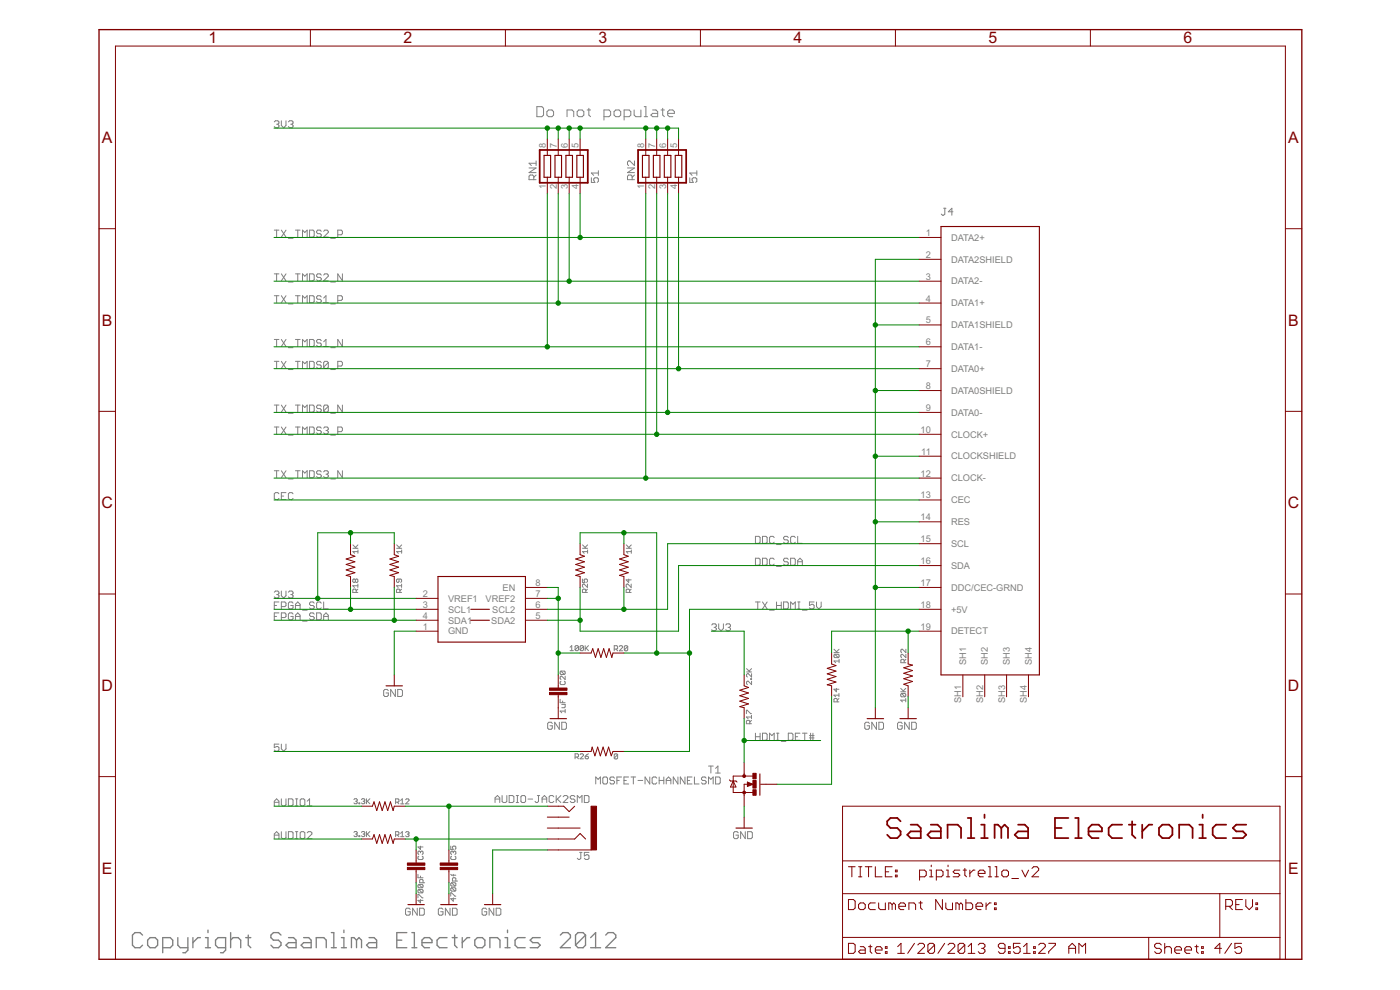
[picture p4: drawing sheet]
<svg xmlns="http://www.w3.org/2000/svg" width="420mm" height="297mm" viewBox="0 0 420 297" stroke-linecap="round" stroke-linejoin="round" font-family="sans-serif">
<g fill="none" stroke="#808080" stroke-width=".4">
<path d="M62.4 279.1v.7M69.2 279.8v4.6M99.4 279.8h.8v4.6M103.2 279.1v.7M122.1 279.8h-3v4.6h3M123.6 279.8h.8v4.6M152.3 279.1v.7M42.8 280.6l-.8-.8h-1.5l-.7 .8v3l.7 .8h1.5l.8-.8M45 281.3h1.6l.7 .8v1.5l-.7 .8h-1.6l-.7-.8v-1.5zM48.8 284.4h2.3l.7-.8v-1.5l-.7-.8h-2.3v4.6M53.4 281.3v2.3l.7 .8h2.3M56.4 281.3v3.8l-.8 .8h-.7"/>
<path d="M57.9 281.3v3.1M60.2 281.3h-.8l-1.5 1.5M61.7 284.4h1.5M61.7 281.3h.7v3.1M67.7 284.4h-2.3l-.7-.8v-1.5l.7-.8h2.3v3.8l-.7 .8h-.8M69.2 282.1l.8-.8h1.5l.7 .8v2.3M73.7 281.3h1.6M74.5 280.6v3l.8 .8M84.3 280.6l-.7-.8h-1.5l-.8 .8v.7l.8 .8h1.5l.7 .7v.8l-.7 .8h-1.5l-.8-.8M86.6 281.3h1.5l.8 .8v2.3h-2.3l-.8-.8 .8-.8h2.3M91.1 281.3h1.5l.8 .8v2.3h-2.3l-.7-.8 .7-.8h2.3M94.9 284.4v-3.1h2.3l.7 .8v2.3"/>
<path d="M99.4 284.4h1.5M102.5 284.4h1.5M102.5 281.3h.7v3.1M107 282.1l-.8-.8h-.7v3.1M107 282.1v2.3M107 282.1l.7-.8 .8 .8v2.3M110.8 281.3h1.5l.7 .8v2.3h-2.2l-.8-.8 .8-.8h2.2M119.1 282.1h1.5M123.6 284.4h1.5M126.6 282.8h3v-.7l-.7-.8h-1.5l-.8 .8v1.5l.8 .8h1.5M134.2 281.3h-2.3l-.7 .8v1.5l.7 .8h2.3M135.7 281.3h1.5"/>
<path d="M136.4 280.6v3l.8 .8M138.7 281.3v3.1M141 281.3h-.8l-1.5 1.5M142.5 282.1l.8-.8h1.5l.7 .8v1.5l-.7 .8h-1.5l-.8-.8zM147 284.4v-3.1h2.3l.8 .8v2.3M151.6 284.4h1.5M151.6 281.3h.7v3.1M157.6 281.3h-2.3l-.7 .8v1.5l.7 .8h2.3M162.1 281.3h-2.2l-.8 .8 .8 .7h1.5l.7 .8-.7 .8h-2.3M168.2 280.6l.7-.8h1.5l.8 .8v.7l-3 3.1h3M175.7 280.6l-.7-.8h-1.5l-.8 .8v3M175.7 280.6v3l-.7 .8h-1.5l-.8-.8"/>
<path d="M175.7 280.6l-3 3M177.2 284.4h3.1M177.2 281.3l1.6-1.5v4.6M181.8 280.6l.7-.8h1.5l.8 .8v.7l-3 3.1h3"/>
</g>
<g fill="none" stroke="#808080" stroke-width=".3">
<path d="M82.3 36.6l.4-.4h.7l.3 .4v.3l-.3 .4M83 37.3h.4M83.4 37.3l.3 .3-.3 .7h-.7l-.4-.3M84.4 36.2v1.4l.7 .7 .7-.7v-1.4M86.6 36.6l.3-.4h.7l.3 .4v.3l-.3 .4M87.2 37.3h.4M87.6 37.3l.3 .3-.3 .7h-.7l-.3-.3M161.1 32h1.5l.5 .5v2l-.5 .5h-1.5zM164.1 33.5l.5-.5h1.1l.4 .5v1l-.4 .5h-1.1l-.5-.5zM170.2 35v-2h1.5l.5 .5v1.5M173.7 33h1l.5 .5v1l-.5 .5h-1l-.5-.5v-1zM176.2 33h1"/>
<path d="M176.7 32.5v2l.5 .5M181.3 35h1.5l.5-.5v-1l-.5-.5h-1.5v3M184.3 33.5l.5-.5h1l.5 .5v1l-.5 .5h-1l-.5-.5zM187.3 35h1.5l.5-.5v-1l-.5-.5h-1.5v3M190.3 33v1.5l.5 .5h1.5v-2M193.3 35h1.1M193.3 32h.5v3M195.9 33h1l.5 .5v1.5h-1.5l-.6-.5 .6-.5h1.5M198.4 33h1M198.9 32.5v2l.5 .5M200.4 34h2v-.5l-.5-.5h-1l-.5 .5v1l.5 .5h1M158.8 50.4h2.1l-2.1 1.4h2.1"/>
<path d="M160.2 53.9v-1l-.4-.4h-.7l-.3 .4v1h2.1M160.9 52.5l-.7 .7M160.9 49h-2.1l.7 .7M160.9 48.3v1.4M177.5 53.3v1.4h1l-.3-.7v-.3l.3-.4h.7l.4 .4v.7l-.4 .3M179.6 51.2v1.4M179.6 51.9h-2.1l.7 .7M188.3 50.4h2.1l-2.1 1.4h2.1M189.7 53.9v-1l-.3-.4h-.7l-.4 .4v1h2.1M190.4 48.3v1.4l-1.4-1.4h-.3l-.4 .3v.7l.4 .4M190.4 52.5l-.7 .7M207 53.3v1.4h1.1l-.4-.7v-.3l.4-.4h.7l.3 .4v.7l-.3 .3"/>
<path d="M209.1 51.9h-2.1l.7 .7M209.1 51.2v1.4M82.3 69h1.4M83 69v2.1M84.4 69l1.4 2.1M85.8 69l-1.4 2.1M86.6 71.5h1.3M88.7 69h1.4M89.4 69v2.1M90.8 71.1v-2.1l.7 .7 .7-.7v2.1M92.9 69h1l.4 .4v1.4l-.4 .3h-1zM96.4 69.4l-.3-.4h-.7l-.4 .7 .4 .4h.7l.3 .3v.4l-.3 .3h-.7l-.4-.3"/>
<path d="M97.1 69.4l.4-.4h.7l.3 .4v.3l-1.4 1.4h1.4M99.3 71.5h1.3M101.4 70.4h1l.4-.3v-.7l-.4-.4h-1v2.1M283.2 62.5h.7M283.5 62.5v1.7l-.3 .4-.7-.4M286 63.5h-1.4l1.1-1v2.1M82.3 82.2h1.4M82.3 88.7h1.4M83 82.2v2.1M83 88.7v2.1M84.4 82.2l1.4 2.1M84.4 88.7l1.4 2.1"/>
<path d="M85.8 82.2l-1.4 2.1M85.8 88.7l-1.4 2.1M86.6 84.6h1.3M86.6 91.2h1.3M88.7 82.2h1.4M88.7 88.7h1.4M89.4 82.2v2.1M89.4 88.7v2.1M90.8 90.8v-2.1l.7 .7 .7-.7v2.1M90.8 84.3v-2.1l.7 .7 .7-.7v2.1M92.9 82.2h1l.4 .3v1.4l-.4 .4h-1zM92.9 88.7h1l.4 .4v1.4l-.4 .3h-1z"/>
<path d="M96.4 82.5l-.3-.3h-.7l-.4 .7 .4 .3h.7l.3 .4v.3l-.3 .4h-.7l-.4-.4M96.4 89.1l-.3-.4h-.7l-.4 .7 .4 .4h.7l.3 .3v.4l-.3 .3h-.7l-.4-.3M97.1 82.5l.4-.3h.7l.3 .3v.4l-1.4 1.4h1.4M97.1 90.8h1.4M97.1 89.4l.7-.7v2.1M99.3 84.6h1.3M99.3 91.2h1.3M101.4 90.1h1l.4-.3v-.7l-.4-.4h-1v2.1M102.8 82.2v2.1l-1.4-2.1v2.1M82.3 101.9h1.4M82.3 108.4h1.4M83 101.9v2.1"/>
<path d="M83 108.4v2.1M84.4 101.9l1.4 2.1M84.4 108.4l1.4 2.1M85.8 101.9l-1.4 2.1M85.8 108.4l-1.4 2.1M86.6 104.3h1.3M86.6 110.9h1.3M88.7 101.9h1.4M88.7 108.4h1.4M89.4 101.9v2.1M89.4 108.4v2.1M90.8 104v-2.1l.7 .7 .7-.7v2.1"/>
<path d="M90.8 110.5v-2.1l.7 .7 .7-.7v2.1M92.9 101.9h1l.4 .3v1.4l-.4 .4h-1zM92.9 108.4h1l.4 .4v1.4l-.4 .3h-1zM96.4 102.2l-.3-.3h-.7l-.4 .7 .4 .3h.7l.3 .4v.3l-.3 .4h-.7l-.4-.4M96.4 108.8l-.3-.4h-.7l-.4 .7 .4 .4h.7l.3 .3v.4l-.3 .3h-.7l-.4-.3M97.1 102.6l.7-.7v2.1M97.1 104h1.4M98.5 108.8v1.4l-.3 .3h-.7l-.4-.3M98.5 108.8l-.3-.4h-.7l-.4 .4v1.4M98.5 108.8l-1.4 1.4M99.3 104.3h1.3M99.3 110.9h1.3"/>
<path d="M101.4 109.8h1l.4-.3v-.7l-.4-.4h-1v2.1M102.8 101.9v2.1l-1.4-2.1v2.1M82.3 121.5h1.4M82.3 128.1h1.4M83 121.5v2.2M83 128.1v2.1M84.4 121.5l1.4 2.2M84.4 128.1l1.4 2.1M85.8 121.5l-1.4 2.2M85.8 128.1l-1.4 2.1M86.6 124h1.3M86.6 130.6h1.3"/>
<path d="M88.7 121.5h1.4M88.7 128.1h1.4M89.4 121.5v2.2M89.4 128.1v2.1M90.8 123.7v-2.2l.7 .8 .7-.8v2.2M90.8 130.2v-2.1l.7 .7 .7-.7v2.1M92.9 121.5h1l.4 .4v1.4l-.4 .4h-1zM92.9 128.1h1l.4 .4v1.4l-.4 .3h-1zM96.4 121.9l-.3-.4h-.7l-.4 .4v.4l.4 .3h.7l.3 .4v.3l-.3 .4h-.7l-.4-.4M96.4 128.5l-.3-.4h-.7l-.4 .4v.3l.4 .4h.7l.3 .3v.4l-.3 .3h-.7l-.4-.3M97.1 128.5l.4-.4h.7l.3 .4v.3l-.3 .4M97.8 129.2h.4"/>
<path d="M98.2 129.2l.3 .3v.4l-.3 .3h-.7l-.4-.3M98.5 121.9v1.4l-.3 .4h-.7l-.4-.4M98.5 121.9l-.3-.4h-.7l-.4 .4v1.4M98.5 121.9l-1.4 1.4M99.3 124h1.3M99.3 130.6h1.3M101.4 129.5h1l.4-.3v-.7l-.4-.4h-1v2.1M102.8 121.5v2.2l-1.4-2.2v2.2M82.3 141.2h1.4M83 141.2v2.1M83.7 148.1l-.3-.3h-.7l-.4 .3v1.4l.4 .4h.7l.3-.4M84.4 141.2l1.4 2.1"/>
<path d="M84.4 148.8h.7M85.8 141.2l-1.4 2.1M85.8 147.8h-1.4v2.1h1.4M86.6 143.7h1.3M87.9 148.1l-.3-.3h-.7l-.3 .3v1.4l.3 .4h.7l.3-.4M88.7 141.2h1.4M89.4 141.2v2.1M90.8 143.3v-2.1l.7 .7 .7-.7v2.1M92.9 141.2h1l.4 .4v1.4l-.4 .3h-1zM96.4 141.6l-.3-.4h-.7l-.4 .4v.3l.4 .4h.7l.3 .3v.4l-.3 .3h-.7l-.4-.3M97.1 141.6l.4-.4h.7l.3 .4v.3l-.3 .4M97.8 142.3h.4"/>
<path d="M98.2 142.3l.3 .3v.4l-.3 .3h-.7l-.4-.3M99.3 143.7h1.3M102.8 141.2v2.1l-1.4-2.1v2.1M82.3 177.7l.4-.4h.7l.3 .4-.3 .7M83 178.4h.4M83.4 178.4l.3 .3v.4l-.3 .3h-.7l-.4-.3M84.4 177.3v1.4l.7 .7 .7-.7v-1.4M86.6 177.7l.3-.4h.7l.3 .4-.3 .7M87.2 178.4h.4M87.6 178.4l.3 .3v.4l-.3 .3h-.7l-.3-.3M105.9 164.5h1.5M105.9 163.5l1 1"/>
<path d="M106.6 174l-.2-.3-.5 .3v.5l.2 .3 .5-.3M106.6 174l.3-.3 .5 .3v.5l-.3 .3-.5-.3M106.6 174v.5M106.9 177.8v-.8l-.3-.2h-.5l-.2 .2v.8h1.5M107.4 176.8l-.5 .5M107.4 175.7h-1.5l.5 .6M107.4 175.2v1.1M107.4 165.5h-1.5l.5 .5M107.4 165v1M107.4 163.5l-.7 .8M119 164.5h1.5M119 163.5l1.1 1"/>
<path d="M119.8 173.7v.8l-.3 .3-.5-.3v-.5l.3-.3h1l.2 .3v.5l-.2 .3M120 177.8v-.8l-.2-.2h-.5l-.3 .2v.8h1.5M120.5 175.7h-1.5l.5 .6M120.5 176.8l-.5 .5M120.5 175.2v1.1M120.5 165.5h-1.5l.5 .5M120.5 165v1M120.5 163.5l-.7 .8M174.8 173.7v1.1h.8l-.3-.6 .3-.5h.4l.3 .3v.5l-.3 .3M174.8 164.5h1.5M174.8 163.5l1 1M175.8 177.8v-.8l-.2-.2h-.6l-.2 .2v.8h1.5"/>
<path d="M176.3 175.2v1.1l-1-1.1-.5 .3v.5l.2 .3M176.3 176.8l-.5 .5M176.3 165.5h-1.5l.5 .5M176.3 165v1M176.3 163.5l-.7 .8M188 164.5h1.5M188 163.5l1 1M188.7 173.7v1.1l-.8-.8h1.5M188.9 177.8v-.8l-.2-.2h-.5l-.3 .2v.8h1.5M189.4 175.2v1.1l-1-1.1-.5 .3v.5l.3 .3M189.4 176.8l-.5 .5M189.5 165.5h-1.5l.4 .5"/>
<path d="M189.5 165v1M189.5 163.5l-.8 .8M226.7 160.9h1.1l.3 .4v1.4l-.3 .3h-1.1zM226.7 167.5h1.1l.3 .3v1.4l-.3 .4h-1.1zM228.8 160.9h1.1l.3 .4v1.4l-.3 .3h-1.1zM228.8 167.5h1.1l.3 .3v1.4l-.3 .4h-1.1zM232.3 161.3l-.3-.4h-.7l-.4 .4v1.4l.4 .3h.7l.3-.3M232.3 167.8l-.3-.3h-.7l-.4 .3v1.4l.4 .4h.7l.3-.4M233 163.4h1.5M233 169.9h1.5M236.6 161.3l-.4-.4h-.7l-.3 .4v.3l.3 .4h.7l.4 .3v.4l-.4 .3h-.7l-.3-.3M236.6 167.8l-.4-.3h-.7l-.3 .3v.4l.3 .4h.7l.4 .3v.3l-.4 .4h-.7l-.3-.4"/>
<path d="M237.3 167.5h1l.4 .3v1.4l-.4 .4h-1zM238.7 161.3l-.4-.4h-.7l-.3 .4v1.4l.3 .3h.7l.4-.3M239.4 160.9v2.1h1.4M239.4 169.6v-1.4l.7-.7 .7 .7v1.4M239.4 168.6h1.4M82.3 181.7h.7M82.3 185h.7M83.7 180.6h-1.4v2.1M83.7 183.9h-1.4v2.1M84.4 182h1.1l.3-.3v-.7l-.3-.4h-1.1v2.1M84.4 185.3h1.1l.3-.3v-.7l-.3-.4h-1.1v2.1M87.9 181l-.3-.4h-.7l-.3 .4v1.4l.3 .3h.7l.3-.3v-.7h-.7"/>
<path d="M87.9 184.3l-.3-.4h-.7l-.3 .4v1.4l.3 .3h.7l.3-.3v-.7h-.7M88.7 181.7h1.4M88.7 182.7v-1.4l.7-.7 .7 .7v1.4M88.7 186v-1.4l.7-.7 .7 .7v1.4M88.7 185h1.4M90.8 183.1h1.4M90.8 186.4h1.4M94.3 181l-.4-.4h-.7l-.3 .7 .3 .4h.7l.4 .3v.4l-.4 .3h-.7l-.3-.3M94.3 184.3l-.4-.4h-.7l-.3 .7 .3 .4h.7l.4 .3v.4l-.4 .3h-.7l-.3-.3M95 183.9h1.1l.3 .4v1.4l-.3 .3h-1.1zM96.4 181l-.3-.4h-.7l-.4 .4v1.4l.4 .3h.7l.3-.3M97.1 186v-1.4l.7-.7 .7 .7v1.4"/>
<path d="M97.1 180.6v2.1h1.4M97.1 185h1.4M171.1 194.2l.5-.5v1.5M171.1 195.2h1M173.6 194v1l-.2 .2h-.6l-.2-.2M173.6 194l-.2-.3h-.6l-.2 .3v1M173.6 194l-1 1M175.1 194v1l-.2 .2h-.6l-.2-.2M175.1 194l-.2-.3h-.6l-.2 .3v1M175.1 194l-1 1M175.6 193.7v1.5M175.9 194.5l.7 .7"/>
<path d="M176.6 193.7l-1 1M184.3 194.8h.8l.3-.3v-.5l-.3-.3h-.8v1.6M184.8 194.8l.6 .5M185.9 194l.2-.3h.5l.3 .3v.2l-1 1.1h1M188.4 194l-.3-.3h-.5l-.2 .3v1M188.4 194v1l-.3 .3h-.5l-.2-.3M188.4 194l-1 1M213.6 187.5l.3-.3h.7l.4 .3v.4l-.4 .3M214.3 188.2h.3M214.6 188.2l.4 .4v.3l-.4 .4h-.7l-.3-.4M215.7 187.2v1.4l.7 .7 .7-.7v-1.4M217.8 187.5l.4-.3h.7l.3 .3v.4l-.3 .3"/>
<path d="M218.5 188.2h.4M218.9 188.2l.3 .4v.3l-.3 .4h-.7l-.4-.4M226.7 180.6h1.4M227.4 180.6v2.1M228.8 180.6l1.4 2.1M230.2 180.6l-1.4 2.1M230.9 183.1h1.4M233 180.6v2.1M233 181.7h1.5M234.5 180.6v2.1M235.2 180.6h1l.4 .4v1.4l-.4 .3h-1zM237.3 182.7v-2.1l.7 .7 .7-.7v2.1"/>
<path d="M239.4 180.6h.7M239.4 182.7h.7M239.8 180.6v2.1M240.8 183.1h1.4M244.3 180.6h-1.4v1.1l.7-.4h.4l.3 .4v.7l-.3 .3h-.7l-.4-.3M245 180.6v1.4l.7 .7 .7-.7v-1.4M250.3 195.8h1.5M250.3 194.8l1 1M250.5 196.3h1.1l.2 .3v.5l-.2 .2M250.5 196.3l-.2 .3v.5l.2 .2h1.1M250.5 196.3l1.1 1M251.8 198.3h-1.5l.5 .5"/>
<path d="M251.8 197.8v1M251.8 194.8l-.7 .8M271.4 198.8v-.7l-.3-.3h-.5l-.2 .3v.7h1.5M271.9 194.8v1l-1.1-1-.4 .3 .2 .7M271.9 196.3v1l-1.1-1h-.2l-.2 .3 .2 .7M271.9 197.8l-.5 .5M116.5 207.2l-.3-.3h-.7l-.4 .3v1.4l.4 .4h.7l.3-.4v-.7h-.7M118.7 206.9v2.1l-1.5-2.1v2.1M119.4 206.9h1l.4 .3v1.4l-.4 .4h-1zM165.8 217.1l-.4-.4h-.7l-.3 .4v1.4l.3 .3h.7l.4-.3v-.7h-.7M167.9 216.7v2.1l-1.4-2.1v2.1M168.1 209.8v1h1.5"/>
<path d="M168.4 201.4h1l.2 .2v.5l-.2 .3M168.4 204.4l-.3 .2v.5l.3 .3h1l.2-.3v-.5l-.2-.2M168.4 201.4l-.3 .2v.5l.3 .3h1M168.4 201.4l1 1M168.6 216.7h1.1l.3 .4v1.4l-.3 .3h-1.1zM168.6 211.3h1v.8l-.2 .2h-.8M168.8 210.3v.5M169.6 213.4h-1.5l.5 .5M169.6 202.9v1l-1-1-.5 .2v.5l.3 .3M169.6 212.9v1M224 214.1v-1l1.5 1M224 201.6h1.6"/>
<path d="M224 200.6l1.1 1M225 217.1v-.7l-.2-.3h-.5l-.3 .3v.7h1.5M225.3 203.6h.3v.3h-.3zM225.5 214.6v1M225.5 216.1l-.5 .5M225.5 215.1h-1.5l.5 .5M225.6 202.1v1l-1-1-.6 .3v.5l.3 .2M225.6 204.4v1l-1-1-.6 .2v.5l.3 .3M225.6 200.6l-.8 .8M226.7 220v2.1M228.1 220v2.1M228.8 220h1.1l.3 .3v1.4l-.3 .4h-1.1z"/>
<path d="M233 220h.8M233.4 220v2.1M236.6 220h1l.4 .3v1.4l-.4 .4h-1zM240.1 220h-1.4v2.1h1.4M240.8 220h1.4M241.5 220v2.1M243.3 220v2.1M244 220v2.1M251 206.5v1.1l-.7-.8h1.5M251.3 210.6v-.8l-.3-.2h-.5l-.2 .2v.8h1.5M251.8 208.1v1M251.8 209.6l-.5 .5"/>
<path d="M251.8 208.6h-1.5l.5 .5M260.9 217.1l-.3-.4h-.7l-.4 .4v1.4l.4 .3h.7l.3-.3v-.7h-.7M263 216.7v2.1l-1.4-2.1v2.1M263.8 216.7h1l.4 .4v1.4l-.4 .3h-1zM270.3 207.6h1.5M270.3 206.5l1 1.1M270.6 208.1h1l.2 .2v.5l-.2 .3M270.6 208.1l-.3 .2v.5l.3 .3h1M270.6 208.1l1 1M270.8 217.1l-.4-.4h-.7l-.3 .4v1.4l.3 .3h.7l.4-.3v-.7h-.7M271.8 210.1h-1.5l.5 .5M271.8 209.6v1"/>
<path d="M271.8 206.5l-.7 .8M272.9 216.7v2.1l-1.4-2.1v2.1M273.6 216.7h1.1l.3 .4v1.4l-.3 .3h-1.1zM83.7 223.3h-1.4v1l.7-.3h.4l.3 .3v.7l-.3 .4h-.7l-.4-.4M84.4 223.3v1.4l.7 .7 .7-.7v-1.4M84.4 239.7v1.7l.4 .4h.7l.3-.4v-1.7M86.6 239.7h1l.3 .3v1.4l-.3 .4h-1zM88.7 239.7h.7M89 239.7v2.1M90.4 239.7h.7l.4 .3v1.4l-.4 .4h-.7l-.3-.4v-1.4zM106.2 239.9l.3-.3h.5l.2 .3-.2 .5M108.5 239.9l.2-.3h.5l.3 .3-.3 .5"/>
<path d="M110 239.6v1.6M111 239.6l-1 1.1M121.7 239.9l.3-.2h.5l.2 .2-1 1.3h1M148.6 239.8h1.4M150.7 238.7v1.8l.3 .3h.7l.4-.3v-1.8M152.8 238.7h1.1l.3 .4v1.4l-.3 .3h-1.1zM154.9 238.7h.7M155.3 238.7v2.1M156.7 238.7h.7l.3 .4v1.4l-.3 .3h-.7l-.4-.3v-1.4zM158.5 239.8h1.4M161.3 238.7h.7M161.6 238.7v1.8l-.3 .3h-.4l-.3-.3"/>
<path d="M162.7 239.8h1.4M166.2 239.1l-.4-.4h-.7l-.3 .4v1.4l.3 .3h.7l.4-.3M166.9 238.7v2.1M167.3 239.8l1 1M168.3 238.7l-1.4 1.4M169 239.1l.4-.4h.7l.3 .4v.3l-1.4 1.4h1.4M172.6 239.1l-.4-.4h-.7l-.4 .4v.3l.4 .4h.7l.4 .3v.4l-.4 .3h-.7l-.4-.3M172.6 227.2h.8l.2-.3v-.5l-.2-.2h-.8v1.5M173.1 227.2l.5 .5M174.1 226.4l.2-.2h.6l.2 .2v.3l-1 1h1M175.4 238.7h1l.4 .4v1.4l-.4 .3h-1zM175.6 226.9h.8l.2 .5-.2 .3h-.5l-.3-.3z"/>
<path d="M176.6 226.2l-1 .7M178.8 235.2v-2.1l.7 .7 .7-.7v2.1M180.9 233.5l.4-.4h.6l.4 .4v1.4l-.4 .3h-.6l-.4-.3zM184.4 233.5l-.3-.4h-.7l-.4 .4v.3l.4 .4h.7l.3 .3v.4l-.3 .3h-.7l-.4-.3M185.1 234.2h.7M185.4 226.4l-.3-.2h-.5l-.3 .2v1.1M185.4 226.4v1.1l-.3 .2h-.5l-.3-.2M185.4 226.4l-1.1 1.1M186.5 233.1h-1.4v2.1M187.3 234.2h.7M188.7 233.1h-1.4v2.1h1.4M189.4 233.1h1.4"/>
<path d="M190.1 233.1v2.1M191.5 234.2h1.4M195 233.1v2.1l-1.4-2.1v2.1M197.1 233.5l-.3-.4h-.7l-.4 .4v1.4l.4 .3h.7l.3-.3M197.8 234.2h1.4M197.8 233.1v2.1M199.2 233.1v2.1M199.9 234.2h1.4M199.9 235.2v-1.4l.7-.7 .7 .7v1.4M203.5 233.1v2.1l-1.4-2.1v2.1M205.6 233.1v2.1l-1.4-2.1v2.1M206.3 234.2h.7"/>
<path d="M207.7 233.1h-1.4v2.1h1.4M208.4 233.1v2.1h1.4M211.9 233.5l-.3-.4h-.7l-.4 .4v.3l.4 .4h.7l.3 .3v.4l-.3 .3h-.7l-.4-.3M212.6 235.2v-2.1l.7 .7 .7-.7v2.1M212.6 229.8h1.4M213.3 229.8v2.1M214.8 233.1h1l.4 .4v1.4l-.4 .3h-1zM214.8 230.5l.7-.7v2.1M214.8 231.9h1.4M226.7 221h1.4M230.9 222.1v-2.1l.7 .7 .7-.7v2.1M233 222.1h.8"/>
<path d="M234.5 222.4h1.4M238.7 221h.7M242.9 220.7h1.4M242.9 221.4h1.4M82.3 240.7h1.4M82.3 250.6h1.4M82.3 241.8v-1.4l.7-.7 .7 .7v1.4M82.3 251.6v-1.4l.7-.7 .7 .7v1.4M84.4 249.5v1.8l.4 .3h.7l.3-.3v-1.8M86.6 249.5h1l.3 .4v1.4l-.3 .3h-1zM88.7 249.5h.7M88.7 251.6h.7"/>
<path d="M88.7 241.8h.7M89 249.5v2.1M90.4 249.5h.7l.4 .4v1.4l-.4 .3h-.7l-.3-.3v-1.4zM92.2 249.9l.3-.4h.7l.4 .4v.3l-1.4 1.4h1.4M92.2 240.4l.7-.7v2.1M92.2 241.8h1.4M106.2 249.7l.3-.2h.5l.2 .2-.2 .6M106.7 240.4h.3M106.7 250.3h.3M107 240.4l.2 .3-.2 .5-.8-.3M107 250.3l.2 .2-.2 .5h-.5l-.3-.2M107.7 240.9h.3v.3h-.3z"/>
<path d="M107.7 250.8h.3v.2h-.3zM108.5 249.7l.2-.2h.5l.3 .2-.3 .6M109 240.4h.2M109 250.3h.2M109.2 240.4l.3 .3-.3 .5-.7-.3M109.2 250.3l.3 .2-.3 .5h-.5l-.2-.2M110 249.5v1.5M110.2 240.4l.8 .8M110.2 250.3l.8 .7M111 249.5l-1 1M118.7 240.7h.8l.2-.3v-.5l-.2-.2h-.8v1.5M118.7 250.5h.8l.2-.2v-.5l-.2-.3h-.8v1.5"/>
<path d="M119.2 240.7l.5 .5M119.2 250.5l.5 .5M120.2 251h1M120.2 240.2l.5-.5v1.5M120.2 250l.5-.5v1.5M120.2 241.2h1M121.7 249.8l.3-.3h.5l.2 .3-.2 .5M122.2 250.3h.3M122.5 250.3l.2 .2-.2 .5h-.5l-.3-.2M125.7 256.9l-.3 .2v.5l.3 .3h1l.3-.3v-.5l-.3-.2M126.2 253.9v1l-.8-.8h1.6M126.2 255.6v.3"/>
<path d="M126.2 255.6l-.3-.2-.5 .2v.5l.3 .3M126.2 255.6l.2-.2 .6 .2v.5l-.3 .3M135.3 253.9v1h.7l-.2-.5 .2-.5h.5l.3 .2v.5l-.3 .3M135.5 256.9l-.2 .2v.5l.2 .3h1l.3-.3v-.5l-.3-.2M136 255.6v.3M136 255.6l-.2-.2-.5 .2v.5l.2 .3M136 255.6l.3-.2 .5 .2v.5l-.3 .3M148.6 240.8v-1.4l.7-.7 .7 .7v1.4M154.9 240.8h.7M162.7 240.8v-1.4l.7-.7 .7 .7v1.4M173.2 240.8v-2.1l.7 .7 .8-.7v2.1M173.9 255.8h.8"/>
<path d="M174.3 255.8v1.7l-.4 .4h-.3l-.4-.4M176.8 255.8h-1.4v1l.7-.3h.3l.4 .3v.7l-.4 .4h-.7l-.3-.4M221.6 249.9l-.4-.4h-.7l-.3 .4v1.4l.3 .3h.7l.4-.3v-.7h-.7M223.7 249.5v2.1l-1.4-2.1v2.1M224.4 249.5h1l.4 .4v1.4l-.4 .3h-1zM123.1 272.8l-.4-.3h-.7l-.3 .3v1.5l.3 .3h.7l.4-.3v-.7h-.7M125.2 272.5v2.1l-1.4-2.1v2.1M125.4 262.3v1.1h1.6M125.4 269.4v-1l1.6 1M125.7 265.4l-.3 .2v.5l.3 .3h1M125.7 266.9l-.3 .2v.5l.3 .3h1M125.7 266.9h1l.3 .2v.5l-.3 .3"/>
<path d="M125.7 265.4h1l.3 .2v.5l-.3 .3M125.7 266.9l1 1M125.7 265.4l1 1M125.9 272.5h1.1l.3 .3v1.5l-.3 .3h-1.1zM126.2 269.9v1l-.8-.7h1.6M126.2 262.8v.6M127 264.9v-.8l-.3-.3h-.5l-.3 .3v.8h1.5M132.9 272.8l-.3-.3h-.7l-.3 .3v1.5l.3 .3h.7l.3-.3v-.7h-.7M135.1 272.5v2.1l-1.4-2.1v2.1M135.3 268.9v-1l1.5 1M135.3 262.3l.2 .3h1.3M135.5 266.4h1l.3 .2v.5l-.3 .3"/>
<path d="M135.5 264.9h1l.3 .2v.5l-.3 .3M135.5 264.9l-.2 .2v.5l.2 .3h1M135.5 266.4l-.2 .2v.5l.2 .3h1M135.5 266.4l1 1M135.5 264.9l1 1M135.8 272.5h1l.4 .3v1.5l-.4 .3h-1zM136 269.4v1l-.7-.8h1.5M136 262.3v.5M136.8 264.4v-.8l-.3-.2-.7 .2v.8h1.5M146.1 272.8l-.4-.3h-.7l-.3 .3v1.5l.3 .3h.7l.4-.3v-.7h-.7M148.2 272.5v2.1l-1.4-2.1v2.1M148.9 272.5h1l.4 .3v1.5l-.4 .3h-1z"/>
</g>
<g fill="none" stroke="#800000" stroke-width=".53">
<path d="M162 45h14.4v9.8h-14.4zM191.5 45h14.4v9.8h-14.4zM270.3 246.4l-1-1h-2l-1 1v1l1 1h2l1 1v1.1l-1 1h-2l-1-1M273.3 247.4h2l1 1v3.1h-3l-1-1 1-1.1h3M279.3 247.4h2.1l1 1v3.1h-3.1l-1-1 1-1.1h3.1M284.4 251.5v-4.1h3l1 1v3.1M290.4 245.4h1v6.1M290.4 251.5h2M294.4 251.5h2.1M294.4 247.4h1.1v4.1M295.5 244.4v1M300.5 248.4l-1-1h-1v4.1"/>
<path d="M300.5 248.4v3.1M300.5 248.4l1-1 1 1v3.1M305.5 247.4h2.1l.9 1v3.1h-3l-1-1 1-1.1h3M316.6 248.4h2M320.6 245.4h-4v6.1h4M322.7 245.4h1v6.1M322.7 251.5h2M326.7 249.4h4v-1l-1-1h-2l-1 1v2.1l1 1h2M336.8 247.4h-3.1l-1 1v2.1l1 1h3.1M338.8 247.4h2M339.8 246.4v4.1l1 1M342.8 247.4v4.1"/>
<path d="M345.8 247.4h-1l-2 2M347.8 248.4l1-1h2.1l1 1v2.1l-1 1h-2.1l-1-1zM353.9 251.5v-4.1h3l1 1v3.1M359.9 251.5h2M359.9 247.4h1v4.1M360.9 244.4v1M368 247.4h-3l-1.1 1v2.1l1.1 1h3M374 247.4h-3l-1 1 1 1h2l1 1.1-1 1h-3"/>
</g>
<g fill="none" stroke="#800000" stroke-width=".34">
<path d="M163.3 46.6h1.9v6.6h-1.9zM166.6 46.6h1.9v6.6h-1.9zM169.8 46.6h2v6.6h-2zM173.1 46.6h2v6.6h-2zM192.8 46.6h2v6.6h-2zM196.1 46.6h2v6.6h-2zM199.4 46.6h1.9v6.6h-1.9zM202.6 46.6h2v6.6h-2zM282.4 68h29.5v134.5h-29.5zM131.4 173h26.3v19.7h-26.3zM141.3 182.8h5.6M141.3 186.1h5.6"/>
<path d="M115.9 205.8h4.9M165.1 215.6h4.9M260.2 215.6h5M270.1 215.6h4.9M228 232.2v6.4M220.9 248.5h4.9M122.4 271.4h4.9M132.3 271.4h4.9M145.4 271.4h4.9"/>
</g>
<g fill="none" stroke="#800000" stroke-width=".3">
<path d="M93.2 8.9v4.9M151.7 8.9v4.9M210.2 8.9v4.9M268.7 8.9v4.9M327.2 8.9v4.9M164.3 41.7v4.9M164.3 53.2v4.9M167.5 41.7v4.9M167.5 53.2v4.9M170.8 41.7v4.9M170.8 53.2v4.9M174.1 41.7v4.9"/>
<path d="M174.1 53.2v4.9M193.8 41.7v4.9M193.8 53.2v4.9M197.1 41.7v4.9M197.1 53.2v4.9M200.4 41.7v4.9M200.4 53.2v4.9M203.6 41.7v4.9M203.6 53.2v4.9M29.7 68.6h4.9M275.8 71.2h6.6M275.8 77.8h6.6"/>
<path d="M385.8 68.6h4.9M275.8 90.9h6.6M275.8 97.5h6.6M275.8 84.4h6.6M275.8 110.6h6.6M275.8 117.2h6.6M275.8 104.1h6.6M29.7 123.4h4.9M275.8 130.3h6.6M275.8 136.9h6.6M275.8 123.7h6.6M385.8 123.4h4.9"/>
<path d="M275.8 150h6.6M275.8 143.4h6.6M275.8 156.6h6.6M29.7 178.2h4.9M105.2 163.1v3.3l1.3 .5-2.6 .8 2.6 .9-2.6 .8 2.6 .8-2.6 .8 2.6 .8-2.6 .8 1.3 .4v3.3M118.3 163.1v3.3l1.3 .5-2.6 .8 2.6 .9-2.6 .8 2.6 .8-2.6 .8 2.6 .8-2.6 .8 1.3 .4v3.3M124.9 179.5h6.5M157.7 176.3h6.6M157.7 179.5h6.6M174.1 163.1v3.3l1.3 .5-2.6 .8 2.6 .9-2.6 .8 2.6 .8-2.6 .8 2.6 .8-2.6 .8 1.3 .4v3.3M187.2 163.1v3.3l1.4 .5-2.7 .8 2.7 .9-2.7 .8 2.7 .8-2.7 .8 2.7 .8-2.7 .8 1.3 .4v3.3M275.8 176.3h6.6"/>
<path d="M275.8 163.1h6.6M275.8 169.7h6.6M385.8 178.2h4.9M124.9 182.8h6.5M124.9 189.4h6.5M124.9 186.1h6.5M157.7 182.8h6.6M157.7 186.1h6.6M174.1 195.9h3.3l.5-1.3 .8 2.7 .8-2.7 .8 2.7 .9-2.7 .8 2.7 .8-2.7 .8 2.7 .4-1.4h3.2M249.6 195.9v3.3l1.3 .5-2.6 .8 2.6 .9-2.6 .8 2.6 .8-2.6 .8 2.6 .8-2.6 .9 1.3 .3v3.3M272.5 195.9v3.3l1.4 .4-2.7 .8 2.7 .8-2.7 .8 2.7 .8-2.7 .8 2.7 .9-2.7 .8 1.3 .5v3.3M275.8 182.8h6.6"/>
<path d="M275.8 189.4h6.6M118.3 202.5v3.3M167.5 202.5v3.9M167.5 208.4v7.2M223.3 202.5v3.3l1.3 .5-2.6 .8 2.6 .8-2.6 .8 2.6 .8-2.6 .9 2.6 .8-2.6 .8 1.3 .3v3.3M262.7 212.3v3.3M272.5 212.3v3.3M289 202.5v6.6M295.5 202.5v6.6M302.1 202.5v6.6M308.7 202.5v6.6M29.7 233h4.9"/>
<path d="M174.1 225.5h3.3l.3-1.3 .8 2.6 .9-2.6 .8 2.6 .8-2.6 .8 2.6 .8-2.6 .9 2.6 .5-1.3h3.2M218.9 234l.3 .3h1.7l.3 .4M220 234.3l.9 1.8h-1.7zM223.3 228.7v4.2M224.3 234.7l1.7 .6-1.7 .7zM224.5 235.3h-1.2v6.6M225.9 232.9h-5.9v4.9h6M228.3 235.3h4.9M385.8 233h4.9M108.5 241.9h3.3l.4-1.3 .9 2.6 .8-2.6 .8 2.6 .8-2.6 .9 2.6 .8-2.6 .8 2.6 .3-1.3h3.3M108.5 251.7h3.3l.4-1.3 .9 2.6 .8-2.6 .8 2.6 .8-2.6 .9 2.6 .8-2.6 .8 2.6 .3-1.3h3.3M124.9 255v4"/>
<path d="M134.7 255v4M164.3 241.9h4.9l1.6 1.6 1.7-1.6M164.3 251.7h8.2l1.6-1.6 1.6 1.6M164.3 255h13.1M164.3 248.5h9.8M164.3 245.2h6.5M223.3 245.2v3.3M252.9 241.9h131.2v45.9h-131.2zM252.9 258.3h131.2M279.5 259.6v.5M284.5 259.6v.5M124.9 260.9v4"/>
<path d="M124.9 268.1v3.3M134.7 260.9v4M134.7 268.1v3.3M147.8 268.1v3.3M252.9 268.1h131.2M254.6 269.9h1.5l.5 .5v2l-.5 .5h-1.5zM254.6 260.1h2M255.7 260.1v3M257.7 271.4l.5-.5h1l.5 .5v1l-.5 .5h-1l-.5-.5zM257.7 260.1h1M257.7 263.1h1M258.2 260.1v3"/>
<path d="M259.7 260.1h2M260.7 260.1v3M262.7 260.1v3h2M262.7 270.9h-1.5l-.5 .5v1l.5 .5h1.5M263.7 270.9v1.5l.5 .5h1.5v-2M265.7 261.6h1M267.7 271.4l.5-.5 .5 .5v1.5M267.7 260.1h-2v3h2M267.7 271.4l-.5-.5h-.5v2M267.7 271.4v1.5M268.7 261.1h.5v.5h-.5zM268.7 262.6h.5v.5h-.5z"/>
<path d="M269.7 271.9h2.1v-.5l-.5-.5h-1l-.6 .5v1l.6 .5h1M272.8 272.9v-2h1.5l.5 .5v1.5M275.8 270.9h1M276 263.1h1.5l.5-.5v-1l-.5-.5h-1.5v3M276.3 270.4v2l.5 .5M279 263.1h1M279 261.1h.5v2M281 263.1h1.5l.5-.5v-1l-.5-.5h-1.5v3M282.8 269.9v3l-2-3v3M283.8 270.9v1.5l.6 .5h1.5v-2M284 263.1h1M284 261.1h.5v2"/>
<path d="M287.9 271.4l-.5-.5h-.5v2M287.9 271.4v1.5M287.9 271.4l.5-.5 .5 .5v1.5M288.1 261.1h-1.6l-.5 .5 .5 .5h1l.6 .5-.6 .5h-1.5M289.1 261.1h1M289.6 260.6v2l.5 .5M289.9 269.9v3h1.5l.5-.5v-1l-.5-.5h-1.5M291.1 261.1v2M292.6 261.1h-.5l-1 1M292.9 271.9h2v-.5l-.5-.5h-1l-.5 .5v1l.5 .5h1M293.6 262.1h2v-.5l-.5-.5h-1l-.5 .5v1l.5 .5h1M295.9 270.9v2"/>
<path d="M296.6 260.1h.5v3M296.6 263.1h1M297.4 270.9h-.5l-1 1M298.4 272.4h.6v.5h-.6zM298.4 270.9h.6v.5h-.6zM298.6 260.1h.5v3M298.6 263.1h1M301.1 261.1h1.1l.5 .5v1l-.5 .5h-1.1l-.4-.5v-1zM303.7 263.6h2M306.7 261.1l1 2 1-2M309.7 260.6l.5-.5h1l.5 .5v.5l-2 2h2M366.1 268.1v13.2"/>
<path d="M367.9 271.9h1.5l.5-.5v-1l-.5-.5h-1.5v3M368.9 271.9l1 1M370.9 271.4h1M372.9 269.9h-2v3h2M373.9 269.9v2l1 1 1-1v-2M376.9 272.4h.5v.5h-.5zM376.9 270.9h.5v.5h-.5zM34.6 287.8v-274h351.2v274M252.9 281.3h131.2M254.6 283h1.5l.5 .5v2l-.5 .5h-1.5zM258.2 284h1l.5 .5v1.5h-1.5l-.5-.5 .5-.4h1.5M260.7 284h1"/>
<path d="M261.2 283.5v2l.5 .5M262.7 285.1h2v-.6l-.5-.5h-1l-.5 .5v1l.5 .5h1M265.7 285.5h.5v.5h-.5zM265.7 284h.5v.5h-.5zM269.4 286h2M269.4 284l1-1v3M274.4 283l-2 3M275.4 283.5l.5-.5h1.1l.5 .5v.5l-2.1 2h2.1M280.5 283.5v2l-.5 .5h-1l-.5-.5M280.5 283.5l-.5-.5h-1l-.5 .5v2M280.5 283.5l-2 2M283.5 283l-2 3"/>
<path d="M284.5 283.5l.5-.5h1l.5 .5v.5l-2 2h2M289.5 283.5v2l-.4 .5h-1.1l-.5-.5M289.5 283.5l-.4-.5h-1.1l-.5 .5v2M289.5 283.5l-2 2M290.6 286h2M290.6 284l.9-1v3M293.6 283.5l.5-.5h1l.5 .5v.5l-.5 .5M294.6 284.5h.5M295.1 284.5l.5 .6v.4l-.5 .5h-1l-.5-.5M301.6 284.5h-1.5l-.5-.5v-.5l.5-.5h1l.5 .5v2l-.5 .5h-1l-.5-.5M302.6 285.5h.5v.5h-.5zM302.6 284h.5v.5h-.5z"/>
<path d="M306.2 283h-2.1v1.5l1.1-.5h.5l.5 .5v1l-.5 .5h-1l-.6-.5M307.2 286h2M307.2 284l1-1v3M310.2 285.5h.5v.5h-.5zM310.2 284h.5v.5h-.5zM311.7 283.5l.5-.5h1l.5 .5v.5l-2 2h2M314.7 283h2v.5l-2 2v.5M320.8 284.5h2M320.8 286v-2l1-1 1 1v2M323.8 286v-3l1 1 1-1v3M344.7 281.3v6.5M348.5 283.5l-.5-.5h-1l-.5 .5v.5l.5 .5h1l.5 .6v.4l-.5 .5h-1l-.5-.5"/>
<path d="M349.5 284.5l.5-.5h1l.6 .5v1.5M349.5 283v3M352.6 285.1h2v-.6l-.5-.5h-1l-.5 .5v1l.5 .5h1M355.6 285.1h2v-.6l-.5-.5h-1l-.5 .5v1l.5 .5h1M358.6 284h1M359.1 283.5v2l.5 .5M360.6 285.5h.5v.5h-.5zM360.6 284h.5v.5h-.5zM366.6 284.5h-2l1.5-1.5v3M369.6 283l-2 3M372.6 283h-2v1.5l1-.5h.5l.5 .5v1l-.5 .5h-1l-.5-.5"/>
</g>
<g fill="#800000" stroke="#800000" stroke-width=".3">
<path d="M164.9 207.8h5.3v.6h-5.3z"/>
<path d="M164.9 206.4h5.3v.7h-5.3z"/>
<path d="M177.4 241.9h1.6v13.1h-1.6z"/>
<path d="M122.3 260.2h5.2v.7h-5.2z"/>
<path d="M122.3 258.9h5.2v.7h-5.2z"/>
<path d="M132.1 260.2h5.3v.7h-5.3z"/>
<path d="M132.1 258.9h5.3v.7h-5.3z"/>
<path d="M226 237h.9v1.6h-.9z"/>
<path d="M226 232h.9v1.7h-.9z"/>
<path d="M226 234.2h.9v2.3h-.9z"/>
</g>
<path d="M29.7 8.9h361v278.9h-361zM224.5 235l1.1 .3-1.1 .3v-.3h.3" fill="none" stroke="#800000" stroke-width=".4"/>
<g fill="#800000" stroke="#800000" stroke-width=".3">
<circle cx="223.3" cy="237.8" r=".42"/>
<circle cx="223.3" cy="232.9" r=".42"/>
</g>
<g fill="none" stroke="#008000" stroke-width=".3">
<path d="M82.2 38.4h121.4v3.3M164.3 38.4v3.3M167.5 38.4v3.3M170.8 38.4v3.3M174.1 38.4v3.3M193.8 38.4v3.3M197.1 38.4v3.3M200.4 38.4v3.3M164.3 58.1v46M167.5 58.1v32.8M170.8 58.1v26.3M174.1 58.1v13.1"/>
<path d="M193.8 58.1v85.3M197.1 58.1v72.2M200.4 58.1v65.6M203.6 58.1v52.5M82.2 71.2h193.6M275.8 77.8h-13.1v134.5M82.2 84.4h193.6M82.2 90.9h193.6M262.7 97.5h13.1M82.2 104.1h193.6M82.2 110.6h193.6M262.7 117.2h13.1"/>
<path d="M82.2 123.7h193.6M82.2 130.3h193.6M262.7 136.9h13.1M82.2 143.4h193.6M82.2 150h193.6M105.2 159.9v3.2M187.2 159.9v3.2M262.7 156.6h13.1M82.2 179.5h42.7M105.2 176.3v6.5M118.3 163.1v-3.2h-22.9v19.6M118.3 176.3v9.8"/>
<path d="M164.3 176.3h3.2v26.2M164.3 179.5h3.2M174.1 163.1v-3.2h23v36M187.2 176.3v6.5M262.7 176.3h13.1M275.8 169.7h-72.2v19.7h-29.5v-13.1M275.8 163.1h-75.4v19.7h-36.1M82.2 182.8h42.7M82.2 186.1h42.7M124.9 189.4h-6.6v13.1M164.3 186.1h9.8M167.5 195.9h6.6"/>
<path d="M187.2 195.9h19.7M213.5 189.4h9.8v13.1M272.5 189.4v6.5M275.8 182.8h-68.9v42.7h-19.7M275.8 189.4h-26.2v6.5M223.3 215.6v13.1M249.6 209.1v26.2h-16.4M272.5 209.1v3.2M82.2 225.5h91.9M223.3 222.2h23M82.2 251.7h26.3M82.2 241.9h26.3"/>
<path d="M121.6 251.7h42.7M121.6 241.9h42.7M124.9 251.7v3.3M134.7 241.9v13.1M164.3 255h-16.5v13.1M223.3 241.9v3.3M124.9 264.9v3.2M134.7 264.9v3.2"/>
</g>
<g fill="#008000" stroke="#008000" stroke-width=".3">
<circle cx="174.1" cy="71.2" r=".66"/>
<circle cx="170.8" cy="84.4" r=".66"/>
<circle cx="167.5" cy="90.9" r=".66"/>
<circle cx="164.3" cy="104.1" r=".66"/>
<circle cx="203.6" cy="110.6" r=".66"/>
<circle cx="200.4" cy="123.7" r=".66"/>
<circle cx="197.1" cy="130.3" r=".66"/>
<circle cx="193.8" cy="143.4" r=".66"/>
<circle cx="187.2" cy="182.8" r=".66"/>
<circle cx="174.1" cy="186.1" r=".66"/>
<circle cx="187.2" cy="159.9" r=".66"/>
<circle cx="197.1" cy="195.9" r=".66"/>
<circle cx="206.9" cy="195.9" r=".66"/>
<circle cx="272.5" cy="189.4" r=".66"/>
<circle cx="262.7" cy="97.5" r=".66"/>
<circle cx="262.7" cy="117.2" r=".66"/>
<circle cx="262.7" cy="136.9" r=".66"/>
<circle cx="262.7" cy="156.6" r=".66"/>
<circle cx="262.7" cy="176.3" r=".66"/>
<circle cx="105.2" cy="182.8" r=".66"/>
<circle cx="118.3" cy="186.1" r=".66"/>
<circle cx="95.4" cy="179.5" r=".66"/>
<circle cx="105.2" cy="159.9" r=".66"/>
<circle cx="164.3" cy="38.4" r=".66"/>
<circle cx="167.5" cy="38.4" r=".66"/>
<circle cx="170.8" cy="38.4" r=".66"/>
<circle cx="174.1" cy="38.4" r=".66"/>
<circle cx="193.8" cy="38.4" r=".66"/>
<circle cx="197.1" cy="38.4" r=".66"/>
<circle cx="200.4" cy="38.4" r=".66"/>
<circle cx="167.5" cy="195.9" r=".66"/>
<circle cx="167.5" cy="179.5" r=".66"/>
<circle cx="124.9" cy="251.7" r=".66"/>
<circle cx="134.7" cy="241.9" r=".66"/>
<circle cx="223.3" cy="222.2" r=".66"/>
</g>
<g font-size="5.3" fill="#800000">
<text x="62.6" y="13">1</text>
<text x="121.1" y="13">2</text>
<text x="179.6" y="13">3</text>
<text x="238.2" y="13">4</text>
<text x="296.7" y="13">5</text>
<text x="355.2" y="13">6</text>
<text x="30.6" y="42.9">A</text>
<text x="386.6" y="42.9">A</text>
<text x="30.6" y="97.7">B</text>
<text x="386.6" y="97.7">B</text>
<text x="30.5" y="152.5">C</text>
<text x="386.5" y="152.5">C</text>
<text x="30.5" y="207.3">D</text>
<text x="386.5" y="207.3">D</text>
<text x="30.6" y="262.1">E</text>
<text x="386.6" y="262.1">E</text>
</g>
<g font-size="3.1" fill="#808080">
<text x="163.8" y="44.5" transform="rotate(-90 163.8 44.5)">8</text>
<text x="167.1" y="44.5" transform="rotate(-90 167.1 44.5)">7</text>
<text x="170.4" y="44.5" transform="rotate(-90 170.4 44.5)">6</text>
<text x="173.6" y="44.5" transform="rotate(-90 173.6 44.5)">5</text>
<text x="193.3" y="44.5" transform="rotate(-90 193.3 44.5)">8</text>
<text x="196.6" y="44.5" transform="rotate(-90 196.6 44.5)">7</text>
<text x="199.9" y="44.5" transform="rotate(-90 199.9 44.5)">6</text>
<text x="203.2" y="44.5" transform="rotate(-90 203.2 44.5)">5</text>
<text x="163.8" y="56.8" transform="rotate(-90 163.8 56.8)">1</text>
<text x="167.1" y="56.8" transform="rotate(-90 167.1 56.8)">2</text>
<text x="170.4" y="56.8" transform="rotate(-90 170.4 56.8)">3</text>
<text x="173.6" y="56.8" transform="rotate(-90 173.6 56.8)">4</text>
<text x="193.3" y="56.8" transform="rotate(-90 193.3 56.8)">1</text>
<text x="196.6" y="56.8" transform="rotate(-90 196.6 56.8)">2</text>
<text x="199.9" y="56.8" transform="rotate(-90 199.9 56.8)">3</text>
<text x="203.2" y="56.8" transform="rotate(-90 203.2 56.8)">4</text>
<text x="277.8" y="70.8">1</text>
<text x="277.8" y="77.3">2</text>
<text x="285.4" y="72.2">DATA2+</text>
<text x="277.8" y="83.9">3</text>
<text x="285.4" y="78.8">DATA2SHIELD</text>
<text x="285.4" y="85.4">DATA2-</text>
<text x="277.8" y="90.5">4</text>
<text x="285.4" y="91.9">DATA1+</text>
<text x="277.8" y="97">5</text>
<text x="285.4" y="98.5">DATA1SHIELD</text>
<text x="277.8" y="103.6">6</text>
<text x="285.4" y="105">DATA1-</text>
<text x="277.8" y="110.2">7</text>
<text x="285.4" y="111.6">DATA0+</text>
<text x="277.8" y="116.7">8</text>
<text x="285.4" y="118.2">DATA0SHIELD</text>
<text x="277.8" y="123.3">9</text>
<text x="285.4" y="124.7">DATA0-</text>
<text x="276.3" y="129.9">10</text>
<text x="285.4" y="131.3">CLOCK+</text>
<text x="276.5" y="136.4">11</text>
<text x="285.4" y="137.9">CLOCKSHIELD</text>
<text x="276.3" y="143">12</text>
<text x="276.3" y="149.5">13</text>
<text x="285.4" y="144.4">CLOCK-</text>
<text x="285.4" y="151">CEC</text>
<text x="276.3" y="156.1">14</text>
<text x="285.4" y="157.5">RES</text>
<text x="276.3" y="162.7">15</text>
<text x="285.4" y="164.1">SCL</text>
<text x="276.3" y="169.2">16</text>
<text x="285.4" y="170.7">SDA</text>
<text x="126.9" y="179.1">2</text>
<text x="150.8" y="177.2">EN</text>
<text x="160.7" y="175.8">8</text>
<text x="160.7" y="179.1">7</text>
<text x="276.3" y="175.8">17</text>
<text x="285.4" y="177.2">DDC/CEC-GRND</text>
<text x="126.9" y="182.4">3</text>
<text x="126.9" y="185.6">4</text>
<text x="134.5" y="183.8">SCL1</text>
<text x="134.5" y="180.5">VREF1</text>
<text x="145.7" y="180.5">VREF2</text>
<text x="147.7" y="183.8">SCL2</text>
<text x="160.7" y="182.4">6</text>
<text x="160.7" y="185.6">5</text>
<text x="276.3" y="182.4">18</text>
<text x="285.4" y="183.8">+5V</text>
<text x="126.9" y="188.9">1</text>
<text x="134.5" y="190.4">GND</text>
<text x="134.5" y="187.1">SDA1</text>
<text x="147.4" y="187.1">SDA2</text>
<text x="276.3" y="188.9">19</text>
<text x="285.4" y="190.4">DETECT</text>
<text x="289.9" y="199.5" transform="rotate(-90 289.9 199.5)">SH1</text>
<text x="296.5" y="199.5" transform="rotate(-90 296.5 199.5)">SH2</text>
<text x="303.1" y="199.5" transform="rotate(-90 303.1 199.5)">SH3</text>
<text x="309.6" y="199.5" transform="rotate(-90 309.6 199.5)">SH4</text>
<text x="288.5" y="210.9" transform="rotate(-90 288.5 210.9)">SH1</text>
<text x="295.1" y="210.9" transform="rotate(-90 295.1 210.9)">SH2</text>
<text x="301.6" y="210.9" transform="rotate(-90 301.6 210.9)">SH3</text>
<text x="308.2" y="210.9" transform="rotate(-90 308.2 210.9)">SH4</text>
</g>
</svg>
